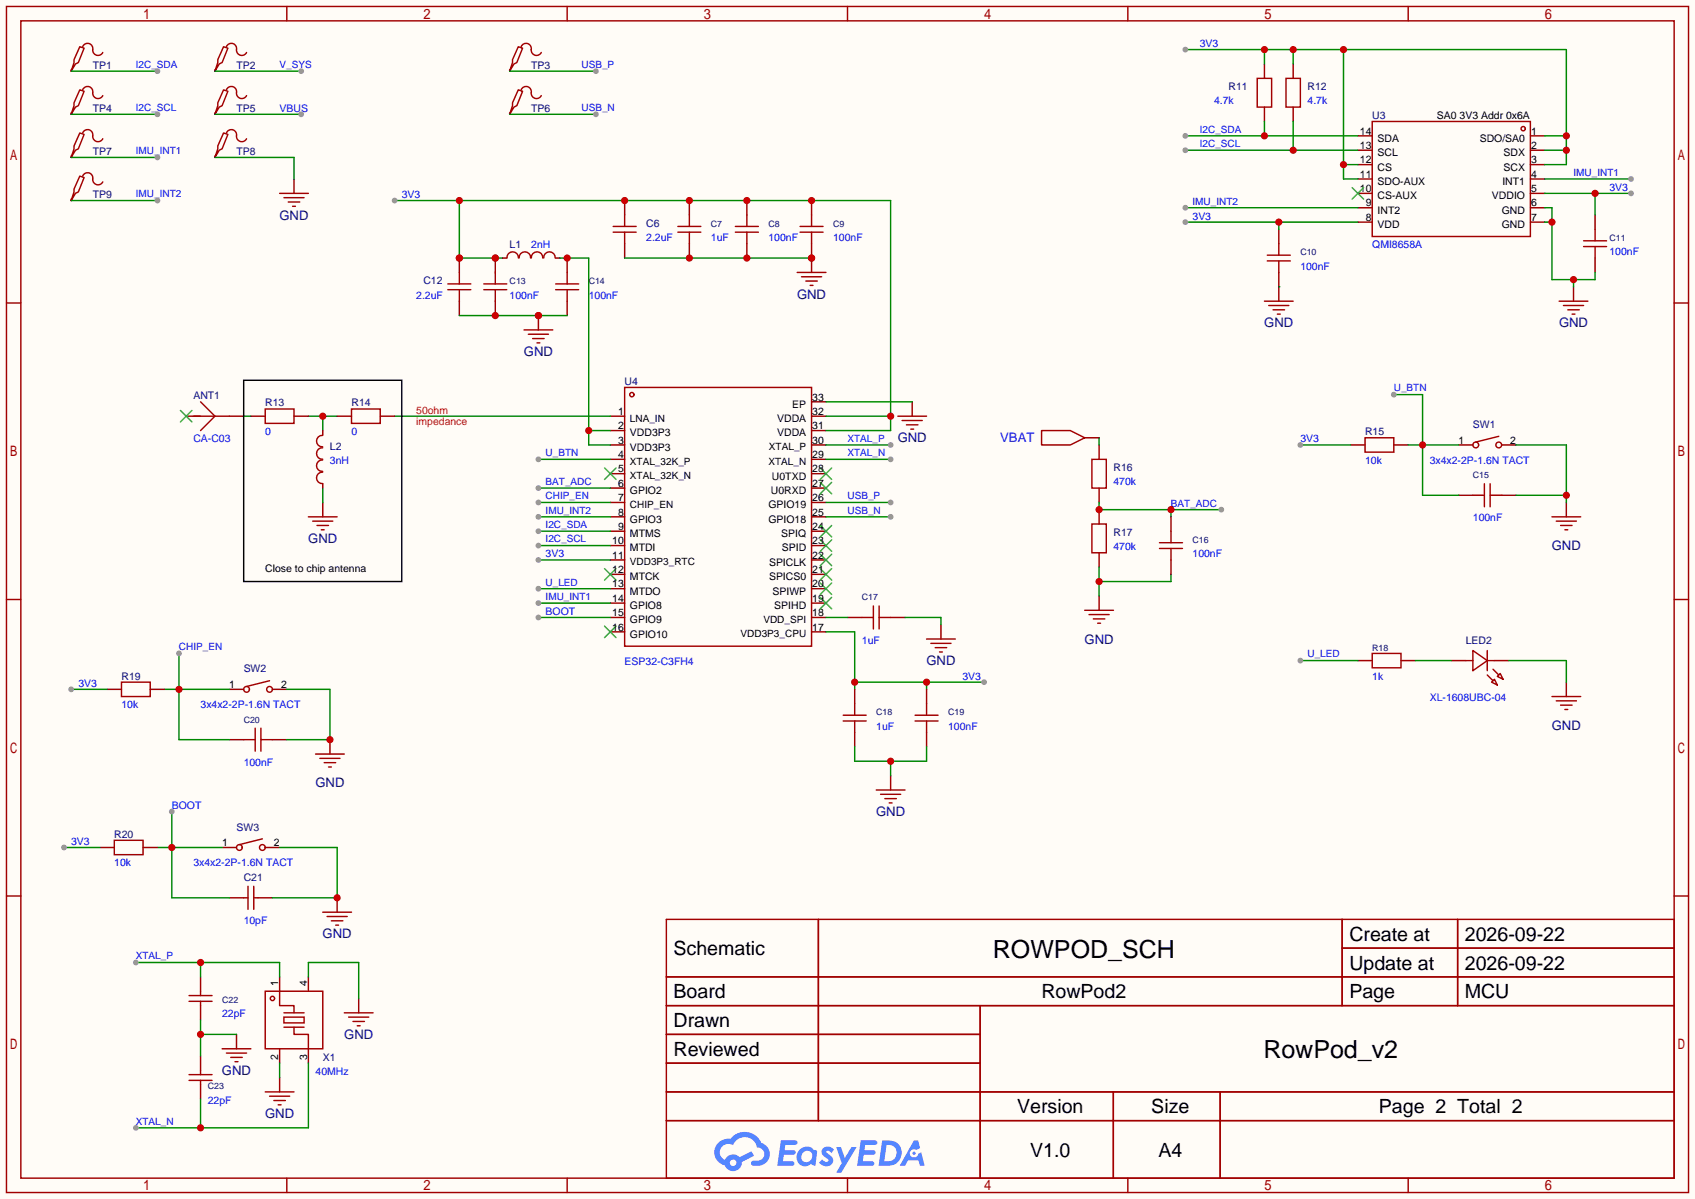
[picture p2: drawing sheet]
<svg xmlns="http://www.w3.org/2000/svg" width="299mm" height="212mm" viewBox="0 0 299 212" stroke-linecap="round" stroke-linejoin="round" font-family="sans-serif">
<path d="M0 0h299.5v211.8h-299.5z" fill="#fffcf7"/>
<g fill="none" stroke="#a10000" stroke-width=".25">
<path d="M1.1 1.1h297.2v209.6h-297.2zM3.7 3.7h292.1v204.5h-292.1zM50.7 1.1v2.6M100.2 1.1v2.6M149.7 1.1v2.6M199.3 1.1v2.6M248.8 1.1v2.6M1.1 53.5h2.6M295.8 53.5h2.5M1.1 105.9h2.6M295.8 105.9h2.5M1.1 158.3h2.6"/>
<path d="M295.8 158.3h2.5M117.7 162.4h178.1v45.8h-178.1zM117.7 172.6h178.1M117.7 177.7h178.1M144.6 162.4v35.6M173.2 177.7v30.5M237.1 162.4v15.3M237.1 167.5h58.7M257.5 162.4v15.3M117.7 182.8h55.5M117.7 192.9h178.1M117.7 187.8h55.5"/>
<path d="M117.7 198h178.1M196.7 192.9v15.3M215.6 192.9v15.3M50.7 208.2v2.5M100.2 208.2v2.5M149.7 208.2v2.5M199.3 208.2v2.5M248.8 208.2v2.5"/>
</g>
<g fill="#5487ff">
<path d="M145.5 202.8a1.3 1.3 0 0 1 1.8 .3l-.4 .6a.54 .54 0 0 0-.9-.2l.1 .2a1.58 1.58 0 0 1 1.1 1.6 1.43 1.43 0 0 1-2.5 .1l.5-.6a.64 .64 0 0 0 .5 .5 .64 .64 0 0 0 .7-.3l-.2-.2a1.6 1.6 0 0 1-1-1.6z"/>
<path d="M147.7 202.7h.9l.7 1.9 1.1-1.9h.9l-2.7 4.5h-.9l1-1.7z"/>
<path d="M138 201.5h1.6a1.31 1.31 0 0 1 1.2 .2 .4 .4 0 0 1-.3 .6h-1.8l-.1 .9h1.6a.4 .4 0 0 1 .4 .4 .4 .4 0 0 1-.4 .4h-1.7l-.2 1.2h.8a1.23 1.23 0 0 1 1.2 .2 .39 .39 0 0 1-.3 .6h-2.7z"/>
<path d="M152.1 201.5h1.6a1.32 1.32 0 0 1 1.3 .2 .39 .39 0 0 1-.4 .6h-1.7l-.2 .9h1.7a.4 .4 0 0 1 .3 .4 .4 .4 0 0 1-.4 .4h-1.7l-.2 1.2h.8a1.23 1.23 0 0 1 1.2 .2 .39 .39 0 0 1-.3 .6h-2.7z"/>
<path d="M161.5 201.5h.7l.4 1.3-.7 .4a.75 .75 0 0 0-1.1 .3 .75 .75 0 0 0 .5 1 .75 .75 0 0 0 .9-.6l.6-.3 .6 2.4h-.9l-.2-1h-1.9l-.5 1h-.9z"/>
<path d="M155.9 201.5l-.7 4.5h1.5a2.27 2.27 0 0 0 2.6-2.3 2.27 2.27 0 0 0-2.7-2.2zM156.6 202.3a1.5 1.5 0 0 1 1.8 1.5 1.5 1.5 0 0 1-1.9 1.4h-.3z"/>
<path d="M141.3 203.1a1.62 1.62 0 0 0-.4 2.1 1.62 1.62 0 0 0 2 .7l.4-.3 .3 .3 .5 .1 .3-2.5-.2-.3h-.4a1.58 1.58 0 0 0-2.5-.1zM141.9 203.6a.98 .98 0 0 1 1.5 .2 .98 .98 0 0 1-.6 1.5 .94 .94 0 0 1-1.2-.4 .94 .94 0 0 1 .3-1.3z"/>
<path d="M126.9 201.9a2.37 2.37 0 0 0 1.2 4 1.54 1.54 0 0 0 1.7 1 1.54 1.54 0 0 0 1.3-1.6l2.1-1.1-.5-.8-2 1.1a1.57 1.57 0 0 0-2.6 .4 1.5 1.5 0 0 1-.8-2.1 1.5 1.5 0 0 1 2.2-.5 2.23 2.23 0 0 1 2.3-1.4 2.23 2.23 0 0 1 2 1.8 1.16 1.16 0 0 1 1.2 1.1 1.16 1.16 0 0 1-1 1.3h-.7a.47 .47 0 0 0-.6 .3 .47 .47 0 0 0 .4 .6 2.23 2.23 0 0 0 2.3-.7 2.23 2.23 0 0 0 .4-2.3 2.16 2.16 0 0 0-1.3-1.1 3.2 3.2 0 0 0-5.4-.7l-1.2 .1zM129 205.4a.58 .58 0 0 1 1.1 0 .58 .58 0 0 1-1.1 0z"/>
<circle cx="161.5" cy="203.8" r=".28"/>
</g>
<g fill="none" stroke="#a10000" stroke-width=".25">
<path d="M34.2 73.5h6.3M35.4 71l2.6 2.5-2.6 2.6M110.4 68.5h33v45.7h-33zM47.6 120.3l-4 1M33.4 175.9h4.1M33.4 176.9h4.1M35.4 175.1v.8M35.4 176.9v.8M46.9 175.1h10.1v10.2h-10.1zM49.4 175.1v2.6h2.5v1.2M50.2 179.7h3.5v1h-3.5zM50.2 178.9h3.5"/>
<path d="M60.8 178.9h5.1M61.6 179.7h3.6M33.4 189.9h4.1M33.4 190.9h4.1M35.4 189.1v.8M35.4 190.9v.7M39.2 185.3h5.1M40 186.1h3.6M40.8 186.8h2M41.5 187.6h.5M46.9 192.9h5M47.6 193.7h3.6"/>
<path d="M48.4 194.4h2M49.1 195.2h.6M50.2 181.5h3.5M51.9 181.5v1.3h2.6v2.5M62.4 180.5h2M63.1 181.2h.5"/>
<circle cx="111.6" cy="69.7" r=".38"/>
<circle cx="43.6" cy="121.8" r=".51"/>
<circle cx="47.6" cy="121.8" r=".51"/>
<circle cx="48.1" cy="176.4" r=".38"/>
</g>
<g fill="none" stroke="#870000" stroke-width=".25">
<path d="M32.9 73.5h2.5M40.5 73.5h2.6M107.8 73.5h2.6M107.8 76.1h2.6M107.8 78.6h2.6M143.4 73.5h2.5M143.4 76.1h2.5M143.4 78.6h2.5M143.4 71h2.5M107.8 81.2h2.6M107.8 83.7h2.6M107.8 86.2h2.6"/>
<path d="M107.8 88.8h2.6M107.8 91.3h2.6M107.8 93.9h2.6M107.8 96.4h2.6M107.8 98.9h2.6M143.4 81.2h2.5M143.4 83.7h2.5M143.4 86.2h2.5M143.4 88.8h2.5M143.4 91.3h2.5M143.4 93.9h2.5M143.4 96.4h2.5"/>
<path d="M143.4 98.9h2.5M107.8 101.5h2.6M107.8 104h2.6M107.8 106.6h2.6M107.8 109.1h2.6M107.8 111.6h2.6M143.4 101.5h2.5M143.4 104h2.5M143.4 106.6h2.5M143.4 109.1h2.5M143.4 111.6h2.5M40.5 121.8h2.6"/>
<path d="M48.1 121.8h2.6M35.4 172.6v2.5M35.4 177.7v2.5M49.4 172.6v2.5M54.5 172.6v2.5M63.4 176.4v2.5M35.4 186.6v2.5M35.4 191.6v2.6M41.8 182.8v2.5M49.4 185.3v2.5M49.4 190.4v2.5M54.5 185.3v2.5"/>
</g>
<g fill="none" stroke="#3c3" stroke-width=".25">
<path d="M31.9 72.5l2 2M33.9 72.5l-2 2M106.8 82.7l2 2M108.8 82.7l-2 2M144.9 97.9l2 2M144.9 95.4l2 2M144.9 92.8l2 2.1M144.9 85.2l2 2M144.9 82.7l2 2M146.9 97.9l-2 2M146.9 95.4l-2 2M146.9 92.8l-2 2.1"/>
<path d="M146.9 85.2l-2 2M146.9 82.7l-2 2M106.8 100.5l2 2M106.8 110.6l2 2M108.8 100.5l-2 2M108.8 110.6l-2 2M144.9 105.5l2 2.1M144.9 103l2 2M144.9 100.5l2 2M146.9 105.5l-2 2.1M146.9 103l-2 2M146.9 100.5l-2 2"/>
</g>
<path d="M54.5 172.6v-2.5h8.9v6.3M35.4 194.2v5.1M49.4 187.8v2.6M54.5 187.8v11.5h-30.5" fill="none" stroke="#008700" stroke-width=".25"/>
<circle cx="35.4" cy="199.3" r=".63" fill="#c00"/>
<circle cx="24" cy="199.3" r=".51" fill="#999"/>
<path d="M35.4 180.2v6.4M35.4 182.8h6.4" fill="none" stroke="#008700" stroke-width=".25"/>
<circle cx="35.4" cy="182.8" r=".63" fill="#c00"/>
<path d="M24 170.1h25.4v2.5M35.4 170.1v2.5" fill="none" stroke="#008700" stroke-width=".25"/>
<circle cx="35.4" cy="170.1" r=".63" fill="#c00"/>
<circle cx="24" cy="170.1" r=".51" fill="#999"/>
<path d="M145.9 78.6h11.5" fill="none" stroke="#008700" stroke-width=".25"/>
<circle cx="157.4" cy="78.6" r=".51" fill="#999"/>
<path d="M145.9 81.2h11.5" fill="none" stroke="#008700" stroke-width=".25"/>
<circle cx="157.4" cy="81.2" r=".51" fill="#999"/>
<path d="M145.9 88.8h11.5" fill="none" stroke="#008700" stroke-width=".25"/>
<circle cx="157.4" cy="88.8" r=".51" fill="#999"/>
<path d="M145.9 91.3h11.5" fill="none" stroke="#008700" stroke-width=".25"/>
<circle cx="157.4" cy="91.3" r=".51" fill="#999"/>
<path d="M161.2 71v2.5M149.7 109.1h2.6M157.4 109.1h2.5M166.2 110.4v2.5" fill="none" stroke="#870000" stroke-width=".25"/>
<path d="M158.6 73.5h5.1M159.4 74.3h3.5M160.1 75.1h2.1M160.9 75.8h.5M152.3 109.1h2M154.3 107.1v4M155.3 107.1v4M155.3 109.1h2.1M163.7 112.9h5.1M164.5 113.7h3.5M165.2 114.4h2.1M166 115.2h.5" fill="none" stroke="#a10000" stroke-width=".25"/>
<path d="M145.9 71h15.3M145.9 109.1h3.8M145.9 111.6h5.1v10.2M159.9 109.1h6.3v1.3M151 120.5h22.9M163.7 120.5v1.3" fill="none" stroke="#008700" stroke-width=".25"/>
<g fill="#c00">
<circle cx="151" cy="120.5" r=".63"/>
<circle cx="163.7" cy="120.5" r=".63"/>
</g>
<circle cx="173.9" cy="120.5" r=".51" fill="#999"/>
<path d="M149 126.4h4M149 127.4h4M151 124.3v2.1M151 127.4v2M154.8 139.6h5.1M161.7 126.4h4M161.7 127.4h4M163.7 124.3v2.1M163.7 127.4v2M155.6 140.3h3.5M156.3 141.1h2.1M157.1 141.9h.5" fill="none" stroke="#a10000" stroke-width=".25"/>
<path d="M151 121.8v2.5M151 129.4v2.6M157.4 137v2.6M163.7 121.8v2.5M163.7 129.4v2.6" fill="none" stroke="#870000" stroke-width=".25"/>
<path d="M151 132v2.5h12.7v-2.5M157.4 134.5v2.5" fill="none" stroke="#008700" stroke-width=".25"/>
<circle cx="157.4" cy="134.5" r=".63" fill="#c00"/>
<g fill="none" stroke="#a10000" stroke-width=".25">
<path d="M43.1 130.7h2M45.1 128.7v4M46.1 128.7v4M46.1 130.7h2M43.1 158.6h.7M43.8 156.6v4.1M44.8 156.6v4.1M44.8 158.6h.8M46.4 148.2l-4.1 1"/>
<circle cx="42.3" cy="149.7" r=".51"/>
<circle cx="46.4" cy="149.7" r=".51"/>
</g>
<path d="M40.5 130.7h2.6M48.1 130.7h2.6M39.2 149.7h2.6M40.5 158.6h2.6M45.6 158.6h2.5M46.9 149.7h2.5" fill="none" stroke="#870000" stroke-width=".25"/>
<path d="M31.6 115.4v15.3h8.9M29.1 121.8h11.4M50.7 121.8h7.6v8.9h-7.6" fill="none" stroke="#008700" stroke-width=".25"/>
<circle cx="31.6" cy="121.8" r=".63" fill="#c00"/>
<circle cx="31.6" cy="115.4" r=".51" fill="#999"/>
<path d="M58.3 130.7v2.5" fill="none" stroke="#870000" stroke-width=".25"/>
<circle cx="58.3" cy="130.7" r=".63" fill="#c00"/>
<path d="M55.8 133.2h5M56.5 134h3.6M57.3 134.7h2M58 135.5h.5M57 161.2h5.1M57.8 161.9h3.5M58.5 162.7h2.1M59.3 163.4h.5" fill="none" stroke="#a10000" stroke-width=".25"/>
<path d="M59.6 158.6v2.6" fill="none" stroke="#870000" stroke-width=".25"/>
<path d="M49.4 149.7h10.2v8.9h-11.5" fill="none" stroke="#008700" stroke-width=".25"/>
<circle cx="59.6" cy="158.6" r=".63" fill="#c00"/>
<path d="M27.8 149.7h11.4M30.4 143.4v15.2h10.1" fill="none" stroke="#008700" stroke-width=".25"/>
<circle cx="30.4" cy="149.7" r=".63" fill="#c00"/>
<circle cx="30.4" cy="143.4" r=".51" fill="#999"/>
<path d="M21.5 120.5h5v2.6h-5zM20.2 148.5h5.1v2.5h-5.1z" fill="none" stroke="#a10000" stroke-width=".25"/>
<path d="M18.9 121.8h2.6M26.5 121.8h2.6M17.7 149.7h2.5M25.3 149.7h2.5" fill="none" stroke="#870000" stroke-width=".25"/>
<path d="M12.6 121.8h6.3" fill="none" stroke="#008700" stroke-width=".25"/>
<circle cx="12.6" cy="121.8" r=".51" fill="#999"/>
<path d="M11.3 149.7h6.4" fill="none" stroke="#008700" stroke-width=".25"/>
<circle cx="11.3" cy="149.7" r=".51" fill="#999"/>
<path d="M95.1 88.8h12.7" fill="none" stroke="#008700" stroke-width=".25"/>
<circle cx="95.1" cy="88.8" r=".51" fill="#999"/>
<path d="M95.1 109.1h12.7" fill="none" stroke="#008700" stroke-width=".25"/>
<circle cx="95.1" cy="109.1" r=".51" fill="#999"/>
<g fill="none" stroke="#a10000" stroke-width=".25">
<path d="M110.4 38v2M121.8 38v2M132 38v2M143.4 38v2M108.3 40h4.1M108.3 41h4.1M110.4 41v2.1M119.8 40h4M119.8 41h4M121.8 41v2.1M129.9 40h4.1M129.9 41h4.1"/>
<path d="M132 41v2.1M141.4 40h4M141.4 41h4M143.4 41v2.1"/>
</g>
<path d="M110.4 35.4v2.6M121.8 35.4v2.6M132 35.4v2.6M143.4 35.4v2.6M110.4 43.1v2.5M121.8 43.1v2.5M132 43.1v2.5M143.4 43.1v2.5" fill="none" stroke="#870000" stroke-width=".25"/>
<path d="M69.7 35.4h87.7v40.7h-11.5M81.2 35.4v10.2h7.6M145.9 73.5h11.5" fill="none" stroke="#008700" stroke-width=".25"/>
<g fill="#c00">
<circle cx="110.4" cy="35.4" r=".63"/>
<circle cx="121.8" cy="35.4" r=".63"/>
<circle cx="81.2" cy="35.4" r=".63"/>
<circle cx="81.2" cy="45.6" r=".63"/>
<circle cx="87.5" cy="45.6" r=".63"/>
<circle cx="132" cy="35.4" r=".63"/>
<circle cx="143.4" cy="35.4" r=".63"/>
<circle cx="157.4" cy="73.5" r=".63"/>
</g>
<circle cx="69.7" cy="35.4" r=".51" fill="#999"/>
<path d="M110.4 45.6h33" fill="none" stroke="#008700" stroke-width=".25"/>
<g fill="#c00">
<circle cx="121.8" cy="45.6" r=".63"/>
<circle cx="132" cy="45.6" r=".63"/>
<circle cx="143.4" cy="45.6" r=".63"/>
</g>
<path d="M143.4 45.6v2.5" fill="none" stroke="#870000" stroke-width=".25"/>
<circle cx="143.4" cy="45.6" r=".63" fill="#c00"/>
<path d="M85.5 51.2h4M85.5 50.2h4M87.5 48.1v2.1M140.8 48.1h5.1M141.6 48.9h3.6M142.4 49.7h2M143.1 50.4h.5" fill="none" stroke="#a10000" stroke-width=".25"/>
<path d="M87.5 45.6v2.5M87.5 53.2v2.6" fill="none" stroke="#870000" stroke-width=".25"/>
<circle cx="87.5" cy="45.6" r=".63" fill="#c00"/>
<path d="M79.1 51.2h4.1M79.1 50.2h4.1M81.2 48.1v2.1M87.5 51.2v2M98.2 51.2h4M98.2 50.2h4M100.2 48.1v2.1M100.2 51.2v2" fill="none" stroke="#a10000" stroke-width=".25"/>
<path d="M81.2 45.6v2.5M81.2 53.2v2.6M100.2 45.6v2.5M100.2 53.2v2.6" fill="none" stroke="#870000" stroke-width=".25"/>
<circle cx="81.2" cy="45.6" r=".63" fill="#c00"/>
<path d="M81.2 51.2v2M89.6 45.6a1.01 1.01 0 0 1 1-1.1 1.01 1.01 0 0 1 1 1.1M91.7 45.6a1.01 1.01 0 0 1 1-1.1 1.01 1.01 0 0 1 1 1.1M93.9 45.6a1.01 1.01 0 0 1 1-1.1 1.01 1.01 0 0 1 1 1.1M96.1 45.6a1.01 1.01 0 0 1 1-1.1 1.01 1.01 0 0 1 1 1.1" fill="none" stroke="#a10000" stroke-width=".25"/>
<path d="M88.8 45.6h.7M98.2 45.6h.7" fill="none" stroke="#870000" stroke-width=".25"/>
<path d="M98.9 45.6h5.1v33h3.8M104 76.1h3.8" fill="none" stroke="#008700" stroke-width=".25"/>
<g fill="#c00">
<circle cx="100.2" cy="45.6" r=".63"/>
<circle cx="104" cy="76.1" r=".63"/>
</g>
<path d="M81.2 55.8h19" fill="none" stroke="#008700" stroke-width=".25"/>
<g fill="#c00">
<circle cx="87.5" cy="55.8" r=".63"/>
<circle cx="95.1" cy="55.8" r=".63"/>
</g>
<path d="M95.1 55.8v2.5" fill="none" stroke="#870000" stroke-width=".25"/>
<circle cx="95.1" cy="55.8" r=".63" fill="#c00"/>
<path d="M92.6 58.3h5.1M93.3 59.1h3.6M94.1 59.8h2M94.9 60.6h.5" fill="none" stroke="#a10000" stroke-width=".25"/>
<path d="M54.5 73.5h5.1M57 73.5v2.6" fill="none" stroke="#008700" stroke-width=".25"/>
<circle cx="57" cy="73.5" r=".63" fill="#c00"/>
<path d="M43.1 73.5h1.2M69.7 73.5h38.1M57 86.2v2.6M95.1 98.9h12.7" fill="none" stroke="#008700" stroke-width=".25"/>
<path d="M57 88.8v2.5" fill="none" stroke="#870000" stroke-width=".25"/>
<path d="M54.5 91.3h5.1M55.2 92.1h3.6M56 92.8h2M56.8 93.6h.5" fill="none" stroke="#a10000" stroke-width=".25"/>
<path d="M43.1 67.2h27.9v35.5h-27.9z" fill="none" stroke="#000" stroke-width=".25"/>
<circle cx="95.1" cy="98.9" r=".51" fill="#999"/>
<path d="M95.1 93.9h12.7" fill="none" stroke="#008700" stroke-width=".25"/>
<circle cx="95.1" cy="93.9" r=".51" fill="#999"/>
<path d="M95.1 96.4h12.7" fill="none" stroke="#008700" stroke-width=".25"/>
<circle cx="95.1" cy="96.4" r=".51" fill="#999"/>
<g fill="none" stroke="#a10000" stroke-width=".25">
<path d="M222.1 13.8h2.6v5.1h-2.6zM227.2 13.8h2.5v5.1h-2.5zM242.4 21.5h28v20.3h-28z"/>
<circle cx="269.1" cy="22.7" r=".38"/>
</g>
<g fill="none" stroke="#870000" stroke-width=".25">
<path d="M223.4 11.3v2.5M223.4 18.9v2.6M228.5 11.3v2.5M228.5 18.9v2.6M239.9 24h2.5M239.9 26.5h2.5M239.9 29.1h2.5M239.9 31.6h2.5M239.9 34.2h2.5M239.9 36.7h2.5M239.9 39.2h2.5M270.4 24h2.5"/>
<path d="M270.4 26.5h2.5M270.4 29.1h2.5M270.4 31.6h2.5M270.4 34.2h2.5M270.4 36.7h2.5M270.4 39.2h2.5"/>
</g>
<path d="M238.9 33.1l2 2.1M240.9 33.1l-2 2.1" fill="none" stroke="#3c3" stroke-width=".25"/>
<path d="M209.4 24h30.5M223.4 21.5v2.5" fill="none" stroke="#008700" stroke-width=".25"/>
<circle cx="223.4" cy="24" r=".63" fill="#c00"/>
<circle cx="209.4" cy="24" r=".51" fill="#999"/>
<path d="M209.4 26.5h30.5M228.5 21.5v5" fill="none" stroke="#008700" stroke-width=".25"/>
<circle cx="228.5" cy="26.5" r=".63" fill="#c00"/>
<circle cx="209.4" cy="26.5" r=".51" fill="#999"/>
<path d="M209.4 8.8h67.3v20.3h-3.8M223.4 8.8v2.5M228.5 8.8v2.5M237.4 8.8v22.8h2.5M237.4 29.1h2.5M272.9 24h3.8M272.9 26.5h3.8" fill="none" stroke="#008700" stroke-width=".25"/>
<g fill="#c00">
<circle cx="223.4" cy="8.8" r=".63"/>
<circle cx="228.5" cy="8.8" r=".63"/>
<circle cx="237.4" cy="8.8" r=".63"/>
<circle cx="237.4" cy="29.1" r=".63"/>
<circle cx="276.7" cy="24" r=".63"/>
<circle cx="276.7" cy="26.5" r=".63"/>
</g>
<circle cx="209.4" cy="8.8" r=".51" fill="#999"/>
<path d="M95.1 91.3h12.7" fill="none" stroke="#008700" stroke-width=".25"/>
<circle cx="95.1" cy="91.3" r=".51" fill="#999"/>
<path d="M272.9 31.6h15.3" fill="none" stroke="#008700" stroke-width=".25"/>
<circle cx="288.2" cy="31.6" r=".51" fill="#999"/>
<path d="M209.4 36.7h30.5" fill="none" stroke="#008700" stroke-width=".25"/>
<circle cx="209.4" cy="36.7" r=".51" fill="#999"/>
<path d="M223.9 46.1h4.1M223.9 45.1h4.1M225.9 43.1v2M225.9 46.1v2" fill="none" stroke="#a10000" stroke-width=".25"/>
<path d="M225.9 40.5v2.6M225.9 48.1v2.6" fill="none" stroke="#870000" stroke-width=".25"/>
<path d="M209.4 39.2h30.5M225.9 39.2v1.3" fill="none" stroke="#008700" stroke-width=".25"/>
<circle cx="225.9" cy="39.2" r=".63" fill="#c00"/>
<circle cx="209.4" cy="39.2" r=".51" fill="#999"/>
<path d="M281.8 38v2.5M225.9 50.7v2.5M281.8 45.6v2.5" fill="none" stroke="#870000" stroke-width=".25"/>
<path d="M223.4 53.2h5.1M224.2 54h3.5M224.9 54.7h2M225.7 55.5h.5M279.8 43.6h4M279.8 42.5h4M281.8 40.5v2M281.8 43.6v2" fill="none" stroke="#a10000" stroke-width=".25"/>
<path d="M272.9 34.2h15.3M281.8 34.2v3.8" fill="none" stroke="#008700" stroke-width=".25"/>
<circle cx="281.8" cy="34.2" r=".63" fill="#c00"/>
<circle cx="288.2" cy="34.2" r=".51" fill="#999"/>
<path d="M272.9 36.7h1.3v12.7h7.6v-1.3M272.9 39.2h1.3M225.9 50.7h.1M278 49.4v1.3" fill="none" stroke="#008700" stroke-width=".25"/>
<path d="M278 50.7v2.5" fill="none" stroke="#870000" stroke-width=".25"/>
<path d="M275.5 53.2h5M276.2 54h3.6M277 54.7h2M277.7 55.5h.6" fill="none" stroke="#a10000" stroke-width=".25"/>
<g fill="#c00">
<circle cx="274.2" cy="39.2" r=".63"/>
<circle cx="278" cy="49.4" r=".63"/>
</g>
<path d="M238.6 78.6h2.6M246.3 78.6h2.5M257.7 78.6h2.5M265.3 78.6h2.5" fill="none" stroke="#870000" stroke-width=".25"/>
<g fill="none" stroke="#a10000" stroke-width=".25">
<path d="M241.2 77.3h5.1v2.6h-5.1zM264.8 77.1l-4.1 1"/>
<circle cx="260.7" cy="78.6" r=".51"/>
<circle cx="264.8" cy="78.6" r=".51"/>
</g>
<path d="M229.7 78.6h8.9" fill="none" stroke="#008700" stroke-width=".25"/>
<circle cx="229.7" cy="78.6" r=".51" fill="#999"/>
<path d="M260.2 87.5h2.1M262.3 85.5v4M263.3 85.5v4M263.3 87.5h2M274.2 91.3h5.1M275 92.1h3.5M275.7 92.8h2M276.5 93.6h.5" fill="none" stroke="#a10000" stroke-width=".25"/>
<path d="M257.7 87.5h2.5M265.3 87.5h2.5M276.7 88.8v2.5" fill="none" stroke="#870000" stroke-width=".25"/>
<path d="M267.8 78.6h8.9v10.2M267.8 87.5h8.9" fill="none" stroke="#008700" stroke-width=".25"/>
<circle cx="276.7" cy="87.5" r=".63" fill="#c00"/>
<path d="M246.3 69.7h5v17.8h6.4M248.8 78.6h8.9" fill="none" stroke="#008700" stroke-width=".25"/>
<circle cx="251.3" cy="78.6" r=".63" fill="#c00"/>
<circle cx="246.3" cy="69.7" r=".51" fill="#999"/>
<path d="M95.1 104h12.7" fill="none" stroke="#008700" stroke-width=".25"/>
<circle cx="95.1" cy="104" r=".51" fill="#999"/>
<path d="M239.9 116.7h2.5M247.5 116.7h2.6M256.4 116.7h2.6M264 116.7h2.6M276.7 120.5v2.6" fill="none" stroke="#870000" stroke-width=".25"/>
<g fill="none" stroke="#a10000" stroke-width=".25">
<path d="M242.4 115.4h5.1v2.6h-5.1zM259 116.7h1.2M260.2 114.9l2.6 1.8-2.6 1.8zM262.8 119.3l1 1M262.8 116.7h1.2M262.8 114.9v3.6M263.8 118.2l1 1.1M264.5 119.5l.5-.5 .6 1zM263.5 120.5l.5-.5 .5 1zM274.2 123.1h5.1M275 123.8h3.5M275.7 124.6h2"/>
<path d="M276.5 125.3h.5"/>
</g>
<path d="M229.7 116.7h10.2M250.1 116.7h6.3M266.6 116.7h10.1v3.8" fill="none" stroke="#008700" stroke-width=".25"/>
<circle cx="229.7" cy="116.7" r=".51" fill="#999"/>
<path d="M95.1 106.6h12.7" fill="none" stroke="#008700" stroke-width=".25"/>
<circle cx="95.1" cy="106.6" r=".51" fill="#999"/>
<path d="M12.6 12.3v.3" fill="none" stroke="#870000" stroke-width=".25"/>
<path d="M14.1 8.3l.8 .2-1.1 2.5-.5 .3-.7 1.3 .5-1.6v-.5zM14.6 8.3a.93 .93 0 0 1 1.1-.6 .93 .93 0 0 1 .7 1.1 .94 .94 0 0 0 .7 1 .94 .94 0 0 0 1.1-.5" fill="none" stroke="#a10000" stroke-width=".25"/>
<path d="M12.6 12.6h15.2" fill="none" stroke="#008700" stroke-width=".25"/>
<circle cx="27.8" cy="12.6" r=".51" fill="#999"/>
<path d="M12.6 19.9v.3" fill="none" stroke="#870000" stroke-width=".25"/>
<path d="M14.1 15.9l.8 .2-1.1 2.6-.5 .2-.7 1.3 .5-1.5v-.5zM14.6 15.9a.93 .93 0 0 1 1.1-.6 .93 .93 0 0 1 .7 1.1 .94 .94 0 0 0 .7 1 .94 .94 0 0 0 1.1-.5" fill="none" stroke="#a10000" stroke-width=".25"/>
<path d="M12.6 20.2h15.2" fill="none" stroke="#008700" stroke-width=".25"/>
<circle cx="27.8" cy="20.2" r=".51" fill="#999"/>
<path d="M38 12.3v.3" fill="none" stroke="#870000" stroke-width=".25"/>
<path d="M39.5 8.3l.8 .2-1.1 2.5-.5 .3-.7 1.3 .5-1.6v-.5zM40 8.3a.93 .93 0 0 1 1.1-.6 .93 .93 0 0 1 .7 1.1 .94 .94 0 0 0 .7 1 .94 .94 0 0 0 1.1-.5" fill="none" stroke="#a10000" stroke-width=".25"/>
<path d="M38 12.6h15.2" fill="none" stroke="#008700" stroke-width=".25"/>
<circle cx="53.2" cy="12.6" r=".51" fill="#999"/>
<path d="M38 19.9v.3" fill="none" stroke="#870000" stroke-width=".25"/>
<path d="M39.5 15.9l.8 .2-1.1 2.6-.5 .2-.7 1.3 .5-1.5v-.5zM40 15.9a.93 .93 0 0 1 1.1-.6 .93 .93 0 0 1 .7 1.1 .94 .94 0 0 0 .7 1 .94 .94 0 0 0 1.1-.5" fill="none" stroke="#a10000" stroke-width=".25"/>
<path d="M38 20.2h15.2" fill="none" stroke="#008700" stroke-width=".25"/>
<circle cx="53.2" cy="20.2" r=".51" fill="#999"/>
<path d="M12.6 27.6v.2" fill="none" stroke="#870000" stroke-width=".25"/>
<path d="M14.1 23.5l.8 .2-1.1 2.6-.5 .2-.7 1.3 .5-1.5v-.5zM14.6 23.5a.93 .93 0 0 1 1.1-.6 .93 .93 0 0 1 .7 1.1 .94 .94 0 0 0 .7 1 .94 .94 0 0 0 1.1-.5" fill="none" stroke="#a10000" stroke-width=".25"/>
<path d="M12.6 27.8h15.2" fill="none" stroke="#008700" stroke-width=".25"/>
<circle cx="27.8" cy="27.8" r=".51" fill="#999"/>
<path d="M12.6 35.2v.2" fill="none" stroke="#870000" stroke-width=".25"/>
<path d="M14.1 31.1l.8 .3-1.1 2.5-.5 .3-.7 1.2 .5-1.5v-.5zM14.6 31.1a.93 .93 0 0 1 1.1-.5 .93 .93 0 0 1 .7 1 .94 .94 0 0 0 .7 1 .94 .94 0 0 0 1.1-.5" fill="none" stroke="#a10000" stroke-width=".25"/>
<path d="M12.6 35.4h15.2" fill="none" stroke="#008700" stroke-width=".25"/>
<circle cx="27.8" cy="35.4" r=".51" fill="#999"/>
<path d="M90 12.3v.3" fill="none" stroke="#870000" stroke-width=".25"/>
<path d="M91.6 8.3l.7 .2-1 2.5-.5 .3-.8 1.3 .6-1.6v-.5zM92.1 8.3a.93 .93 0 0 1 1.1-.6 .93 .93 0 0 1 .7 1.1 .94 .94 0 0 0 .6 1 .94 .94 0 0 0 1.1-.5" fill="none" stroke="#a10000" stroke-width=".25"/>
<path d="M90 12.6h15.3" fill="none" stroke="#008700" stroke-width=".25"/>
<circle cx="105.3" cy="12.6" r=".51" fill="#999"/>
<path d="M90 19.9v.3" fill="none" stroke="#870000" stroke-width=".25"/>
<path d="M91.6 15.9l.7 .2-1 2.6-.5 .2-.8 1.3 .6-1.5v-.5zM92.1 15.9a.93 .93 0 0 1 1.1-.6 .93 .93 0 0 1 .7 1.1 .94 .94 0 0 0 .6 1 .94 .94 0 0 0 1.1-.5" fill="none" stroke="#a10000" stroke-width=".25"/>
<path d="M90 20.2h15.3" fill="none" stroke="#008700" stroke-width=".25"/>
<circle cx="105.3" cy="20.2" r=".51" fill="#999"/>
<path d="M46.9 72.3h5v2.5h-5zM57 79.1a1.01 1.01 0 0 0-1.1 1 1.01 1.01 0 0 0 1.1 1M57 76.9a1.01 1.01 0 0 0-1.1 1 1.01 1.01 0 0 0 1.1 1M62.1 72.3h5.1v2.5h-5.1zM57 81.3a1.01 1.01 0 0 0-1.1 1 1.01 1.01 0 0 0 1.1 1M57 83.4a1.01 1.01 0 0 0-1.1 1 1.01 1.01 0 0 0 1.1 1M192.9 81.2h2.6v5h-2.6zM192.9 92.6h2.6v5.1h-2.6zM191.6 107.8h5.1M192.4 108.6h3.6M193.2 109.3h2M193.9 110.1h.5" fill="none" stroke="#a10000" stroke-width=".25"/>
<path d="M44.3 73.5h2.6M51.9 73.5h2.6M57 76.1v.7M59.6 73.5h2.5M67.2 73.5h2.5M194.2 78.6v2.6M57 85.5v.7M194.2 86.2v2.6M194.2 90v2.6M194.2 97.7v2.5M194.2 105.3v2.5" fill="none" stroke="#870000" stroke-width=".25"/>
<path d="M194.2 77.3v1.3M194.2 100.2v5.1M206.9 101.5v1.2h-12.7" fill="none" stroke="#008700" stroke-width=".25"/>
<circle cx="194.2" cy="102.7" r=".63" fill="#c00"/>
<path d="M194.2 88.8v1.2h21.6M206.9 90v1.3" fill="none" stroke="#008700" stroke-width=".25"/>
<g fill="#c00">
<circle cx="194.2" cy="90" r=".63"/>
<circle cx="206.9" cy="90" r=".63"/>
</g>
<circle cx="215.8" cy="90" r=".51" fill="#999"/>
<path d="M191.6 77.3h2.6M206.9 91.3v2.6M206.9 98.9v2.6" fill="none" stroke="#870000" stroke-width=".25"/>
<path d="M184 76.1h5.1l2.5 1.2-2.5 1.3h-5.1zM204.9 96.9h4M204.9 95.9h4M206.9 93.9v2M206.9 96.9v2" fill="none" stroke="#a10000" stroke-width=".25"/>
<path d="M95.1 86.2h12.7" fill="none" stroke="#008700" stroke-width=".25"/>
<circle cx="95.1" cy="86.2" r=".51" fill="#999"/>
<path d="M38 27.6v.2M51.9 31.6v2.6" fill="none" stroke="#870000" stroke-width=".25"/>
<path d="M39.5 23.5l.8 .2-1.1 2.6-.5 .2-.7 1.3 .5-1.5v-.5zM40 23.5a.93 .93 0 0 1 1.1-.6 .93 .93 0 0 1 .7 1.1 .94 .94 0 0 0 .7 1 .94 .94 0 0 0 1.1-.5M49.4 34.2h5.1M50.2 34.9h3.5M50.9 35.7h2.1M51.7 36.4h.5" fill="none" stroke="#a10000" stroke-width=".25"/>
<path d="M38 27.8h13.9v3.8M95.1 81.2h12.7" fill="none" stroke="#008700" stroke-width=".25"/>
<circle cx="95.1" cy="81.2" r=".51" fill="#999"/>
<g font-size="4.4">
<text x="175.4" y="169.2">ROWPOD_SCH</text>
<text x="223.2" y="187">RowPod_v2</text>
</g>
<g font-size="3.5">
<text x="238.4" y="166.2">Create at</text>
<text x="258.8" y="166.2">2026-09-22</text>
<text x="119" y="168.8">Schematic</text>
<text x="238.4" y="171.3">Update at</text>
<text x="258.8" y="171.3">2026-09-22</text>
<text x="119" y="176.4">Board</text>
<text x="184" y="176.4">RowPod2</text>
<text x="238.4" y="176.4">Page</text>
<text x="258.8" y="176.4">MCU</text>
<text x="119" y="181.5">Drawn</text>
<text x="119" y="186.6">Reviewed</text>
<text x="179.7" y="196.7">Version</text>
<text x="203.4" y="196.7">Size</text>
<text x="243.6" y="196.7">Page 2 Total 2</text>
<text x="182" y="204.3">V1.0</text>
<text x="204.7" y="204.3">A4</text>
</g>
<g font-size="2.3" fill="#000080">
<text x="49.4" y="38.8">GND</text>
<text x="140.8" y="52.8">GND</text>
<text x="223.4" y="57.8">GND</text>
<text x="275.4" y="57.8">GND</text>
<text x="92.6" y="62.9">GND</text>
<text x="158.6" y="78.2">GND</text>
<text x="54.5" y="95.9">GND</text>
<text x="274.2" y="97.2">GND</text>
<text x="191.6" y="113.7">GND</text>
<text x="163.7" y="117.5">GND</text>
<text x="274.2" y="129">GND</text>
<text x="55.7" y="139.1">GND</text>
<text x="154.8" y="144.2">GND</text>
<text x="57" y="165.8">GND</text>
<text x="60.8" y="183.6">GND</text>
<text x="39.2" y="189.9">GND</text>
<text x="46.8" y="197.5">GND</text>
</g>
<text font-size="2.3" fill="#00f" x="176.7" y="78.2">VBAT</text>
<g font-size="1.8" fill="#00f">
<text x="212" y="8.3">3V3</text>
<text x="24" y="12">I2C_SDA</text>
<text x="49.4" y="12">V_SYS</text>
<text x="102.7" y="12">USB_P</text>
<text x="24" y="19.6">I2C_SCL</text>
<text x="49.4" y="19.7">VBUS</text>
<text x="102.7" y="19.6">USB_N</text>
<text x="212" y="23.4">I2C_SDA</text>
<text x="214.5" y="18.5">4.7k</text>
<text x="231" y="18.5">4.7k</text>
<text x="24" y="27.3">IMU_INT1</text>
<text x="212" y="26">I2C_SCL</text>
<text x="24" y="34.9">IMU_INT2</text>
<text x="71" y="35">3V3</text>
<text x="278" y="31.1">IMU_INT1</text>
<text x="284.4" y="33.7">3V3</text>
<text x="210.7" y="36.1">IMU_INT2</text>
<text x="210.7" y="38.8">3V3</text>
<text x="93.9" y="43.9">2nH</text>
<text x="114.2" y="42.6">2.2uF</text>
<text x="125.6" y="42.6">1uF</text>
<text x="135.8" y="42.6">100nF</text>
<text x="147.2" y="42.6">100nF</text>
<text x="229.7" y="47.7">100nF</text>
<text x="242.4" y="43.9">QMI8658A</text>
<text x="284.4" y="45.1">100nF</text>
<text x="73.5" y="52.8">2.2uF</text>
<text x="90" y="52.8">100nF</text>
<text x="104" y="52.8">100nF</text>
<text x="246.3" y="69.2">U_BTN</text>
<text x="46.9" y="76.9">0</text>
<text x="62.1" y="76.9">0</text>
<text x="34.2" y="78.2">CA-C03</text>
<text x="58.3" y="82">3nH</text>
<text x="96.4" y="80.6">U_BTN</text>
<text x="149.7" y="78.1">XTAL_P</text>
<text x="149.7" y="80.6">XTAL_N</text>
<text x="229.7" y="78.2">3V3</text>
<text x="241.2" y="82">10k</text>
<text x="252.6" y="82">3x4x2-2P-1.6N TACT</text>
<text x="96.4" y="88.2">CHIP_EN</text>
<text x="96.4" y="85.7">BAT_ADC</text>
<text x="149.7" y="88.2">USB_P</text>
<text x="196.7" y="85.8">470k</text>
<text x="206.9" y="89.5">BAT_ADC</text>
<text x="96.4" y="93.3">I2C_SDA</text>
<text x="96.4" y="95.8">I2C_SCL</text>
<text x="96.4" y="90.8">IMU_INT2</text>
<text x="149.7" y="90.8">USB_N</text>
<text x="260.2" y="92.1">100nF</text>
<text x="96.4" y="98.5">3V3</text>
<text x="196.7" y="97.2">470k</text>
<text x="210.7" y="98.5">100nF</text>
<text x="96.4" y="103.5">U_LED</text>
<text x="96.4" y="106">IMU_INT1</text>
<text x="96.4" y="108.6">BOOT</text>
<text x="152.3" y="113.7">1uF</text>
<text x="31.6" y="114.9">CHIP_EN</text>
<text x="110.4" y="117.5">ESP32-C3FH4</text>
<text x="231" y="116.2">U_LED</text>
<text x="13.8" y="121.3">3V3</text>
<text x="21.5" y="125.1">10k</text>
<text x="35.4" y="125.1">3x4x2-2P-1.6N TACT</text>
<text x="170.1" y="120.1">3V3</text>
<text x="242.4" y="120.1">1k</text>
<text x="252.6" y="123.9">XL-1608UBC-04</text>
<text x="154.8" y="129">1uF</text>
<text x="167.5" y="129">100nF</text>
<text x="43.1" y="135.3">100nF</text>
<text x="30.4" y="142.9">BOOT</text>
<text x="12.6" y="149.3">3V3</text>
<text x="20.2" y="153.1">10k</text>
<text x="34.2" y="153.1">3x4x2-2P-1.6N TACT</text>
<text x="43.1" y="163.2">10pF</text>
<text x="24" y="169.5">XTAL_P</text>
<text x="39.2" y="179.8">22pF</text>
<text x="55.8" y="189.9">40MHz</text>
<text x="36.7" y="195">22pF</text>
<text x="24" y="198.7">XTAL_N</text>
</g>
<g font-size="1.8" fill="#000080">
<text x="16.4" y="12.1">TP1</text>
<text x="41.8" y="12.1">TP2</text>
<text x="93.9" y="12.1">TP3</text>
<text x="217" y="15.9">R11</text>
<text x="231" y="15.9">R12</text>
<text x="16.4" y="19.7">TP4</text>
<text x="41.8" y="19.7">TP5</text>
<text x="93.9" y="19.7">TP6</text>
<text x="242.4" y="21">U3</text>
<text x="16.4" y="27.4">TP7</text>
<text x="41.8" y="27.4">TP8</text>
<text x="16.4" y="35">TP9</text>
<text x="114.2" y="40.1">C6</text>
<text x="90" y="43.9">L1</text>
<text x="74.8" y="50.2">C12</text>
<text x="34.2" y="70.5">ANT1</text>
<text x="46.9" y="71.8">R13</text>
<text x="62.1" y="71.8">R14</text>
<text x="110.4" y="68">U4</text>
<text x="241.2" y="76.9">R15</text>
<text x="260.2" y="75.6">SW1</text>
<text x="58.3" y="79.4">L2</text>
<text x="196.7" y="83.2">R16</text>
<text x="196.7" y="94.7">R17</text>
<text x="259" y="113.7">LED2</text>
<text x="43.1" y="118.8">SW2</text>
<text x="21.5" y="120.1">R19</text>
<text x="20.2" y="148">R20</text>
<text x="41.8" y="146.7">SW3</text>
<text x="43.1" y="155.6">C21</text>
<text x="57" y="187.4">X1</text>
</g>
<g font-size="1.8">
<text x="240.3" y="23.8">14</text>
<text x="253.9" y="21">SA0 3V3 Addr 0x6A</text>
<text x="270.5" y="23.8">1</text>
<text x="240.3" y="28.9">12</text>
<text x="240.3" y="26.3">13</text>
<text x="243.4" y="27.6">SCL</text>
<text x="243.4" y="25">SDA</text>
<text x="261.4" y="25">SDO/SA0</text>
<text x="265.6" y="27.6">SDX</text>
<text x="270.5" y="26.3">2</text>
<text x="270.5" y="28.9">3</text>
<text x="240.3" y="33.9">10</text>
<text x="240.3" y="31.4">11</text>
<text x="243.4" y="35.2">CS-AUX</text>
<text x="243.4" y="32.7">SDO-AUX</text>
<text x="243.4" y="30.1">CS</text>
<text x="263.6" y="35.2">VDDIO</text>
<text x="265.4" y="32.7">INT1</text>
<text x="265.6" y="30.1">SCX</text>
<text x="270.5" y="31.4">4</text>
<text x="270.5" y="33.9">5</text>
<text x="241.3" y="39">8</text>
<text x="241.3" y="36.5">9</text>
<text x="243.4" y="40.3">VDD</text>
<text x="243.4" y="37.7">INT2</text>
<text x="265.3" y="37.7">GND</text>
<text x="265.3" y="40.3">GND</text>
<text x="270.5" y="36.5">6</text>
<text x="270.5" y="39">7</text>
<text x="143.5" y="70.8">33</text>
<text x="109.2" y="73.3">1</text>
<text x="109.2" y="75.8">2</text>
<text x="111.3" y="74.5">LNA_IN</text>
<text x="111.3" y="77.1">VDD3P3</text>
<text x="137.3" y="77.1">VDDA</text>
<text x="137.3" y="74.6">VDDA</text>
<text x="140" y="72">EP</text>
<text x="143.5" y="75.8">31</text>
<text x="143.5" y="73.3">32</text>
<text x="109.2" y="78.4">3</text>
<text x="109.2" y="80.9">4</text>
<text x="109.2" y="83.5">5</text>
<text x="111.3" y="79.7">VDD3P3</text>
<text x="111.3" y="82.1">XTAL_32K_P</text>
<text x="135.8" y="82.1">XTAL_N</text>
<text x="135.9" y="79.6">XTAL_P</text>
<text x="143.5" y="83.5">28</text>
<text x="143.5" y="80.9">29</text>
<text x="143.5" y="78.4">30</text>
<text x="257.7" y="78.4">1</text>
<text x="266.8" y="78.4">2</text>
<text x="109.2" y="86">6</text>
<text x="109.2" y="88.5">7</text>
<text x="111.3" y="84.6">XTAL_32K_N</text>
<text x="111.3" y="87.3">GPIO2</text>
<text x="111.3" y="89.7">CHIP_EN</text>
<text x="135.8" y="89.8">GPIO19</text>
<text x="136.2" y="87.3">U0RXD</text>
<text x="136.4" y="84.7">U0TXD</text>
<text x="143.5" y="88.5">26</text>
<text x="143.5" y="86">27</text>
<text x="109.2" y="91.1">8</text>
<text x="109.2" y="93.6">9</text>
<text x="111.3" y="92.4">GPIO3</text>
<text x="111.3" y="94.9">MTMS</text>
<text x="135.8" y="92.4">GPIO18</text>
<text x="138" y="94.9">SPIQ</text>
<text x="143.5" y="93.6">24</text>
<text x="143.5" y="91.1">25</text>
<text x="46.9" y="101">Close to chip antenna</text>
<text x="108.2" y="96.2">10</text>
<text x="108.2" y="98.7">11</text>
<text x="108.2" y="101.2">12</text>
<text x="111.3" y="97.4">MTDI</text>
<text x="111.3" y="99.9">VDD3P3_RTC</text>
<text x="135.9" y="100">SPICLK</text>
<text x="138.1" y="97.4">SPID</text>
<text x="143.5" y="101.2">21</text>
<text x="143.5" y="98.7">22</text>
<text x="143.5" y="96.2">23</text>
<text x="108.2" y="103.8">13</text>
<text x="108.2" y="106.3">14</text>
<text x="111.3" y="102.5">MTCK</text>
<text x="111.3" y="105.1">MTDO</text>
<text x="111.3" y="107.6">GPIO8</text>
<text x="135.9" y="102.5">SPICS0</text>
<text x="136.5" y="105.1">SPIWP</text>
<text x="136.8" y="107.6">SPIHD</text>
<text x="143.5" y="106.3">19</text>
<text x="143.5" y="103.8">20</text>
<text x="108.2" y="108.9">15</text>
<text x="108.2" y="111.4">16</text>
<text x="111.3" y="110.1">GPIO9</text>
<text x="111.3" y="112.7">GPIO10</text>
<text x="130.9" y="112.6">VDD3P3_CPU</text>
<text x="134.9" y="110">VDD_SPI</text>
<text x="143.5" y="111.4">17</text>
<text x="143.5" y="108.9">18</text>
<text x="40.5" y="121.6">1</text>
<text x="49.7" y="121.6">2</text>
<text x="39.2" y="149.5">1</text>
<text x="48.4" y="149.5">2</text>
<text x="49.2" y="174.1" transform="rotate(-90 49.2 174.1)">1</text>
<text x="54.3" y="174.1" transform="rotate(-90 54.3 174.1)">4</text>
<text x="49.2" y="187.3" transform="rotate(-90 49.2 187.3)">2</text>
<text x="54.3" y="187.3" transform="rotate(-90 54.3 187.3)">3</text>
</g>
<g font-size="1.8" fill="#f00">
<text x="73.5" y="73.1">50ohm</text>
<text x="73.5" y="75.1">impedance</text>
</g>
<g font-size="1.6" fill="#000080">
<text x="125.6" y="40.1">C7</text>
<text x="135.8" y="40.1">C8</text>
<text x="147.2" y="40.1">C9</text>
<text x="229.7" y="45.1">C10</text>
<text x="284.4" y="42.6">C11</text>
<text x="90" y="50.2">C13</text>
<text x="104" y="50.2">C14</text>
<text x="260.2" y="84.5">C15</text>
<text x="210.7" y="95.9">C16</text>
<text x="152.3" y="106.1">C17</text>
<text x="242.4" y="115">R18</text>
<text x="43.1" y="127.7">C20</text>
<text x="154.8" y="126.4">C18</text>
<text x="167.5" y="126.4">C19</text>
<text x="39.2" y="177.2">C22</text>
<text x="36.7" y="192.5">C23</text>
</g>
</svg>
